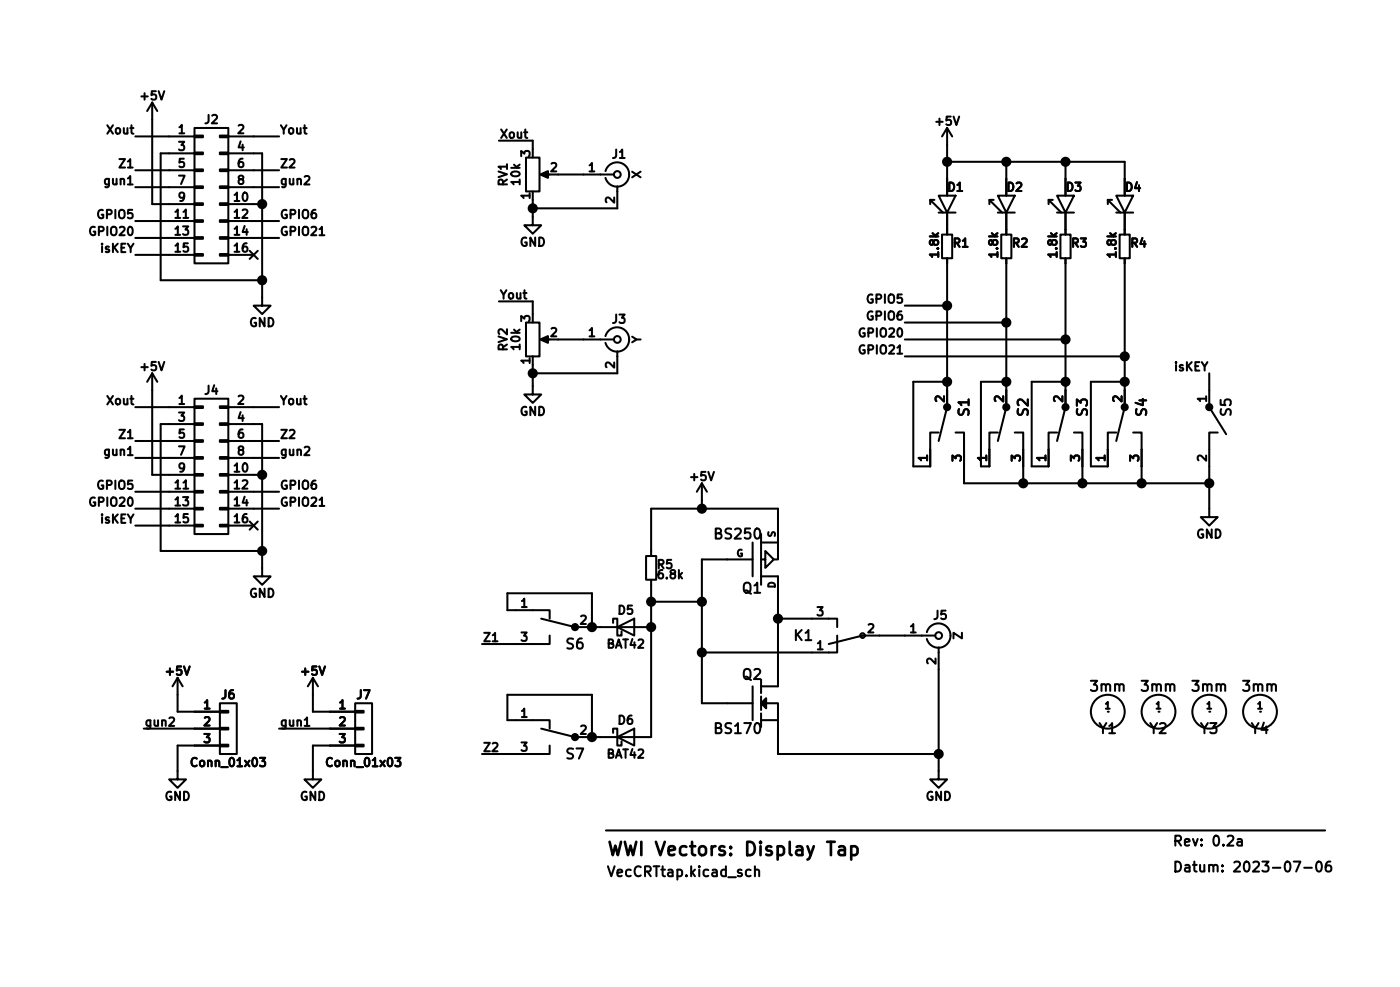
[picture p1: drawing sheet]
<svg xmlns="http://www.w3.org/2000/svg" width="210mm" height="148mm" viewBox="0 0 210 148" stroke-linecap="round" stroke-linejoin="round" font-family="sans-serif">
<g fill="none" stroke="#000" stroke-width=".3">
<path d="M19.6 19.2h.4M19.7 18.8v1.1l.3 .2M22.9 15.4v15.2h6.3M22.9 15.4l-.8 1.3M22.9 15.4l.7 1.3M23.8 13.7l.5 1.3 .4-1.3M29.2 19.2h5.1v20.3h-5.1zM78.7 19.9h.5M78.9 19.4v1.1l.3 .2M142.2 19.2v10.2M142.2 19.2l-.7 1.3M142.2 19.2l.8 1.3"/>
<path d="M143.2 17.5l.4 1.3 .5-1.3M19.2 27.7h.7M20.3 20.5h8.9M20.3 33.2h8.9M20.3 35.7h8.9M20.3 38.3h8.9M20.3 25.6h8.9M20.3 28.1h8.9M27.5 32.7h.8M29.2 38.1h1.3v.3h-1.3zM29.2 35.6h1.3v.2h-1.3zM29.2 33.1h1.3v.2h-1.3z"/>
<path d="M29.2 30.5h1.3v.3h-1.3zM29.2 28h1.3v.2h-1.3zM29.2 25.4h1.3v.3h-1.3zM29.2 22.9h1.3v.2h-1.3zM29.2 20.4h1.3v.2h-1.3zM29.2 23h-5.1v19.1h15.3M33 38.1h1.3v.3h-1.3zM33 35.6h1.3v.2h-1.3zM33 33.1h1.3v.2h-1.3zM33 30.5h1.3v.3h-1.3zM33 28h1.3v.2h-1.3zM33 25.4h1.3v.3h-1.3z"/>
<path d="M33 22.9h1.3v.2h-1.3zM33 20.4h1.3v.2h-1.3zM34.3 23h5.1v22.9h1.2l-1.2 1.3-1.3-1.3h1.3M34.3 20.5h7.6M34.3 30.6h5.1M34.3 33.2h7.6M34.3 35.7h7.6M34.3 38.3h3.8M34.3 25.6h7.6M34.3 28.1h7.6M37.5 37.7l1.2 1.2M38.7 37.7l-1.2 1.2"/>
<path d="M45.8 26.5l.4-.1 .2 .1 .1 .3-.8 .9h.8M48 35.3h.7M74.9 21.1h5.1v1.3M79 23.7h2v5h-2zM80 28.7v5.1h1.3l-1.3 1.3-1.3-1.3h1.3M81.5 26.2h1M83.8 26.2h8.4M90.9 25.7a1.81 1.81 0 0 1 2.8-1 1.81 1.81 0 0 1 0 3 1.81 1.81 0 0 1-2.8-1M92.7 28v3.3h-12.7M139.7 30.6v-.6l1.9 1.9M139.7 30h.6M141 29.4h2.5l-1.3 2.5z"/>
<path d="M141 31.9h2.5M141.5 35.2h1.5v3.6h-1.5zM142.2 24.3h26.7v5.1M142.2 31.9v3.3M142.2 38.8v22.3l-1.2 5.1M148.6 30.6v-.6l1.9 1.9M148.6 30h.6M149.9 29.4h2.5l-1.3 2.5zM149.9 31.9h2.5M150.4 35.2h1.5v3.6h-1.5zM151.1 24.3v5.1M151.1 31.9v3.3"/>
<path d="M151.1 38.8v22.3l-1.2 5.1M157.5 30.6v-.6l1.9 1.9M157.5 30h.6M158.7 29.4h2.6l-1.3 2.5zM158.7 31.9h2.6M159.3 35.2h1.5v3.6h-1.5zM160 24.3v5.1M160 31.9v3.3M160 38.8v22.3l-1.3 5.1M166.4 30.6v-.6l1.9 1.9M166.4 30h.6M167.6 29.4h2.6l-1.3 2.5z"/>
<path d="M167.6 31.9h2.6M168.1 35.2h1.6v3.6h-1.6zM168.9 31.9v3.3M168.9 38.8v22.3l-1.3 5.1M19.6 59.9h.4M19.7 59.4v1.1l.3 .2M22.9 56v15.3h6.3M22.9 56l-.8 1.3M22.9 56l.7 1.3M23.8 54.3l.5 1.3 .4-1.3M29.2 59.9h5.1v20.3h-5.1zM74.9 45.2h5.1v2"/>
<path d="M79 48.4h2v5.1h-2zM80 53.5v5.7h1.3l-1.3 1.3-1.3-1.3h1.3M81.5 51h1M83.8 51h8.4M90.9 50.5a1.81 1.81 0 0 1 2.8-1 1.81 1.81 0 0 1 0 2.9 1.81 1.81 0 0 1-2.8-.9M92.7 52.7v3.3h-12.7M134.8 53.1h.7M135.9 51h24.1M135.9 53.5h33M135.9 45.9h6.3M135.9 48.4h15.2M142.2 57.3h-5v12.7h2.5v-5.1h1.3"/>
<path d="M151.1 57.3h-3.8v12.7h1.3v-5.1h1.3M160 57.3h-5.1v12.7h2.6v-5.1h1.2M168.9 57.3h-5.1v12.7h2.6v-5.1h1.2M181.6 56v5.1l2.5 4.1M19.2 68.3h.7M20.3 61.1h8.9M20.3 73.8h8.9M20.3 76.4h8.9M20.3 78.9h8.9M20.3 66.2h8.9M20.3 68.7h8.9M27.5 73.4h.8"/>
<path d="M29.2 78.8h1.3v.2h-1.3zM29.2 76.2h1.3v.3h-1.3zM29.2 73.7h1.3v.2h-1.3zM29.2 71.2h1.3v.2h-1.3zM29.2 68.6h1.3v.3h-1.3zM29.2 66.1h1.3v.2h-1.3zM29.2 63.5h1.3v.3h-1.3zM29.2 61h1.3v.2h-1.3zM29.2 63.7h-5.1v19h15.3M33 78.8h1.3v.2h-1.3zM33 76.2h1.3v.3h-1.3zM33 73.7h1.3v.2h-1.3z"/>
<path d="M33 71.2h1.3v.2h-1.3zM33 68.6h1.3v.3h-1.3zM33 66.1h1.3v.2h-1.3zM33 63.5h1.3v.3h-1.3zM33 61h1.3v.2h-1.3zM34.3 63.7h5.1v22.8h1.2l-1.2 1.3-1.3-1.3h1.3M34.3 61.1h7.6M34.3 71.3h5.1M34.3 73.8h7.6M34.3 76.4h7.6M34.3 78.9h3.8M34.3 66.2h7.6"/>
<path d="M34.3 68.7h7.6M37.5 78.3l1.2 1.2M38.7 78.3l-1.2 1.2M45.8 67.2l.4-.1 .2 .1 .1 .2-.8 .9h.8M48 76h.7M105.4 72.6l-.8 1.2M105.4 72.6v3.8M105.4 72.6l.8 1.2M106.4 70.8l.4 1.3 .4-1.3M113.4 79.5a.36 .36 0 0 1 .4-.2 .36 .36 0 0 1 .3 .3 .79 .79 0 0 1-.4 1.3 .93 .93 0 0 1-.3-1.4zM143.5 64.9h1.3v7.7h36.8M152.4 64.9h1.3v7.7"/>
<path d="M161.3 64.9h1.3v7.7M170.2 64.9h1.2v7.7M182.9 64.9h-1.3v12.7h1.3l-1.3 1.3-1.3-1.3h1.3M81.3 92.9l5.1 1.2h11.4M82.5 95.4v1.3h-10.1M82.5 92.9v-1.3h-6.3v-2.5h12.7v5M92.1 93.5v-.6h.6v2.5h.6v-.6M92.7 94.1l2.5-1.2v2.5zM97 83.5h1.6v3.5h-1.6zM97.8 87v23.7h-11.4l-5.1-1.3M97.8 90.3h7.6M113 81.4v5.1"/>
<path d="M113 84h-7.6v21.6h7.6M114.3 84h.6v1.3l1.3-1.3-1.3-1.3v1.3M114.3 80.2v7.6M114.3 81.4h2.5M114.3 86.5h2.5v16.5h-2.5M116.8 81.4v2.6h-.6M116.8 92.9h8.9v1.2M116.8 81.4v-5h-19v7.1M125.7 95.4v2.6h-20.3M139.2 94.9a1.81 1.81 0 0 1 2.8-1 1.81 1.81 0 0 1 0 3 1.81 1.81 0 0 1-2.8-1M140.5 95.4h-11l-5 1.3M141 97.2v19.8h1.2l-1.2 1.3-1.3-1.3h1.3"/>
<path d="M21.6 109.4h11.4M25.4 107.8l.5-.1 .2 .1 .1 .3-.8 .9h.8M26.7 101.8v5h6.3M26.7 101.8l-.8 1.2M26.7 101.8l.7 1.2M27.6 100l.5 1.3 .4-1.3M33 111.8h1.3v.2h-1.3zM33 109.3h1.3v.2h-1.3zM33 106.7h1.3v.3h-1.3zM33 105.6h2.6v7.6h-2.6zM33 111.9h-6.3v5.1h1.2l-1.2 1.3-1.3-1.3h1.3M39 113.8h.8l-.4 .4 .4 .2v.5l-.2 .1h-.4l-.2-.1"/>
<path d="M41.9 109.4h11.4M45.8 109h.7M47 101.8v5h6.3M47 101.8l-.8 1.2M47 101.8l.8 1.2M48 100l.4 1.3 .4-1.3M53.3 111.8h1.3v.2h-1.3zM53.3 109.3h1.3v.2h-1.3zM53.3 106.7h1.3v.3h-1.3zM53.3 105.6h2.6v7.6h-2.6zM53.3 111.9h-6.3v5.1h1.3l-1.3 1.3-1.3-1.3h1.3M59.4 113.8h.7l-.4 .4 .4 .2v.5l-.2 .1h-.4l-.1-.1"/>
<path d="M82.5 111.9v1.3h-10.1M82.5 109.4v-1.3h-6.3v-3.8h12.7v6.4M92.1 110v-.6h.6v2.5h.6v-.6M92.7 110.7l2.5-1.3v2.5zM113 103v5.1M113.4 108.7a.36 .36 0 0 1 .4-.2 .36 .36 0 0 1 .3 .3 .79 .79 0 0 1-.4 1.3 .93 .93 0 0 1-.3-1.4zM114.3 108.1h2.5M114.3 102v2M114.3 104.6v2M114.3 107.1v2M115.1 105.6h1.7v2.5M116.8 108.1v5.1h24.2"/>
<path d="M91 124.7h108M112.7 130.6l-.4-.1-.3 .3v.5l.2 .2h.5M113.4 130.7a.37 .37 0 0 1 .6 .1v.7M113.4 130v1.5M183.6 130.7v.1M183.6 129.9v.2M195.9 130.3h1.1M197.9 129.4l.3-.1a.94 .94 0 0 1 0 1.5h-.2a1 1 0 0 1-.1-1.4zM199.8 129.3a.59 .59 0 0 0-.7 .7v.6l.1 .2h.5l.2-.1v-.5l-.1-.2-.4-.1-.3 .3"/>
<circle cx="92.7" cy="26.2" r=".51"/>
<circle cx="92.7" cy="51" r=".51"/>
<circle cx="129.5" cy="95.4" r=".36"/>
<circle cx="141" cy="95.4" r=".51"/>
<circle cx="166.4" cy="106.8" r="2.54"/>
<circle cx="174" cy="106.8" r="2.54"/>
<circle cx="181.6" cy="106.8" r="2.54"/>
<circle cx="189.2" cy="106.8" r="2.54"/>
</g>
<g fill="#000" stroke="#000" stroke-width=".3">
<path d="M81.2 26.2l1.1-.5v1zM81.2 51l1.1-.5v1zM114.3 105.6l.8-.8v1.5z"/>
<circle cx="39.4" cy="30.6" r=".61"/>
<circle cx="80" cy="31.3" r=".61"/>
<circle cx="142.2" cy="24.3" r=".61"/>
<circle cx="151.1" cy="24.3" r=".61"/>
<circle cx="160" cy="24.3" r=".61"/>
<circle cx="39.4" cy="42.1" r=".61"/>
<circle cx="80" cy="56" r=".61"/>
<circle cx="142.2" cy="57.3" r=".61"/>
<circle cx="142.2" cy="45.9" r=".61"/>
<circle cx="151.1" cy="57.3" r=".61"/>
<circle cx="151.1" cy="48.4" r=".61"/>
<circle cx="160" cy="51" r=".61"/>
<circle cx="160" cy="57.3" r=".61"/>
<circle cx="168.9" cy="57.3" r=".61"/>
<circle cx="168.9" cy="53.5" r=".61"/>
<circle cx="39.4" cy="71.3" r=".61"/>
<circle cx="105.4" cy="76.4" r=".61"/>
<circle cx="142.2" cy="61.1" r=".46"/>
<circle cx="151.1" cy="61.1" r=".46"/>
<circle cx="153.7" cy="72.6" r=".61"/>
<circle cx="160" cy="61.1" r=".46"/>
<circle cx="162.6" cy="72.6" r=".61"/>
<circle cx="168.9" cy="61.1" r=".46"/>
<circle cx="171.4" cy="72.6" r=".61"/>
<circle cx="181.6" cy="72.6" r=".61"/>
<circle cx="181.6" cy="61.1" r=".46"/>
<circle cx="39.4" cy="82.7" r=".61"/>
<circle cx="86.4" cy="94.1" r=".46"/>
<circle cx="88.9" cy="94.1" r=".61"/>
<circle cx="97.8" cy="94.1" r=".61"/>
<circle cx="97.8" cy="90.3" r=".61"/>
<circle cx="105.4" cy="90.3" r=".61"/>
<circle cx="105.4" cy="98" r=".61"/>
<circle cx="116.8" cy="92.9" r=".61"/>
<circle cx="86.4" cy="110.7" r=".46"/>
<circle cx="88.9" cy="110.7" r=".61"/>
<circle cx="141" cy="113.2" r=".61"/>
</g>
<g fill="#000">
<circle cx="166.4" cy="106.8" r=".15"/>
<circle cx="174" cy="106.8" r=".15"/>
<circle cx="181.6" cy="106.8" r=".15"/>
<circle cx="189.2" cy="106.8" r=".15"/>
</g>
<g font-size="2.8">
<text x="91" y="129.1">WWI Vectors:</text>
<text x="112.3" y="129.1">Display</text>
<text x="125" y="129.1">Tap</text>
</g>
<g font-size="2.1">
<text x="146" y="62.7" transform="rotate(-90 146 62.7)">S1</text>
<text x="154.9" y="62.7" transform="rotate(-90 154.9 62.7)">S2</text>
<text x="163.8" y="62.7" transform="rotate(-90 163.8 62.7)">S3</text>
<text x="172.7" y="62.7" transform="rotate(-90 172.7 62.7)">S4</text>
<text x="185.4" y="62.7" transform="rotate(-90 185.4 62.7)">S5</text>
<text x="107" y="81.4">BS250</text>
<text x="111.3" y="89.5">Q1</text>
<text x="84.8" y="97.9">S6</text>
<text x="119" y="96.6">K1</text>
<text x="111.3" y="102.5">Q2</text>
<text x="163.5" y="104.3">3mm</text>
<text x="171.1" y="104.3">3mm</text>
<text x="178.7" y="104.3">3mm</text>
<text x="186.3" y="104.3">3mm</text>
<text x="107" y="110.6">BS170</text>
<text x="164.8" y="110.6">Y1</text>
<text x="172.5" y="110.6">Y2</text>
<text x="180.1" y="110.6">Y3</text>
<text x="187.7" y="110.6">Y4</text>
<text x="84.8" y="114.4">S7</text>
<text x="176" y="131.4">Datum:</text>
<text x="176" y="127.5">Rev:</text>
<text x="182.1" y="127.5">0.2a</text>
<text x="185.2" y="131.4">2023-07-06</text>
<text x="91" y="132.1">VecCRTtap.kicad_sch</text>
</g>
<g font-size="1.8">
<text x="20.8" y="15.4">+5V</text>
<text x="15.8" y="20.1">Xout</text>
<text x="26.5" y="20.1">1</text>
<text x="26.5" y="22.6">3</text>
<text x="30.5" y="19">J2</text>
<text x="35.4" y="20.1">2</text>
<text x="35.4" y="22.6">4</text>
<text x="41.9" y="20.1">Yout</text>
<text x="74.9" y="20.8">Xout</text>
<text x="79.6" y="23.8" transform="rotate(-90 79.6 23.8)">3</text>
<text x="140.2" y="19.2">+5V</text>
<text x="15.4" y="27.8">gun1</text>
<text x="17.6" y="25.2">Z1</text>
<text x="26.5" y="25.2">5</text>
<text x="26.5" y="27.7">7</text>
<text x="35.4" y="25.2">6</text>
<text x="35.4" y="27.7">8</text>
<text x="41.9" y="25.2">Z2</text>
<text x="41.9" y="27.8">gun2</text>
<text x="76.6" y="28.1" transform="rotate(-90 76.6 28.1)">RV1</text>
<text x="78.5" y="28.1" transform="rotate(-90 78.5 28.1)">10k</text>
<text x="82.4" y="25.8">2</text>
<text x="88.1" y="25.8">1</text>
<text x="91.7" y="24.2">J1</text>
<text x="96.7" y="27" transform="rotate(-90 96.7 27)">X</text>
<text x="142.1" y="29.1">D1</text>
<text x="151" y="29.1">D2</text>
<text x="159.9" y="29.1">D3</text>
<text x="168.8" y="29.1">D4</text>
<text x="13.1" y="35.4">GPIO20</text>
<text x="14.3" y="32.8">GPIO5</text>
<text x="25.9" y="32.8">11</text>
<text x="25.9" y="35.3">13</text>
<text x="26.5" y="30.2">9</text>
<text x="34.8" y="30.2">10</text>
<text x="34.8" y="32.8">12</text>
<text x="34.8" y="35.3">14</text>
<text x="41.9" y="32.8">GPIO6</text>
<text x="41.9" y="35.4">GPIO21</text>
<text x="79.6" y="30.1" transform="rotate(-90 79.6 30.1)">1</text>
<text x="92.3" y="30.8" transform="rotate(-90 92.3 30.8)">2</text>
<text x="14.9" y="37.9">isKEY</text>
<text x="25.9" y="37.9">15</text>
<text x="34.8" y="37.9">16</text>
<text x="77.9" y="37.4">GND</text>
<text x="141.4" y="39" transform="rotate(-90 141.4 39)">1.8k</text>
<text x="142.9" y="37.5">R1</text>
<text x="150.2" y="39" transform="rotate(-90 150.2 39)">1.8k</text>
<text x="151.8" y="37.5">R2</text>
<text x="159.1" y="39" transform="rotate(-90 159.1 39)">1.8k</text>
<text x="160.7" y="37.5">R3</text>
<text x="168" y="39" transform="rotate(-90 168 39)">1.8k</text>
<text x="169.6" y="37.5">R4</text>
<text x="74.9" y="44.9">Yout</text>
<text x="129.9" y="45.5">GPIO5</text>
<text x="37.3" y="49.4">GND</text>
<text x="76.6" y="52.9" transform="rotate(-90 76.6 52.9)">RV2</text>
<text x="78.5" y="52.8" transform="rotate(-90 78.5 52.8)">10k</text>
<text x="79.6" y="48.5" transform="rotate(-90 79.6 48.5)">3</text>
<text x="82.4" y="50.6">2</text>
<text x="88.1" y="50.6">1</text>
<text x="91.7" y="48.9">J3</text>
<text x="96.7" y="51.7" transform="rotate(-90 96.7 51.7)">Y</text>
<text x="128.7" y="53.2">GPIO21</text>
<text x="128.7" y="50.6">GPIO20</text>
<text x="129.9" y="48.1">GPIO6</text>
<text x="20.8" y="56">+5V</text>
<text x="30.5" y="59.6">J4</text>
<text x="79.6" y="54.9" transform="rotate(-90 79.6 54.9)">1</text>
<text x="92.3" y="55.5" transform="rotate(-90 92.3 55.5)">2</text>
<text x="176.2" y="55.7">isKEY</text>
<text x="15.8" y="60.8">Xout</text>
<text x="17.6" y="65.9">Z1</text>
<text x="26.5" y="60.7">1</text>
<text x="26.5" y="63.3">3</text>
<text x="26.5" y="65.8">5</text>
<text x="35.4" y="60.7">2</text>
<text x="35.4" y="63.3">4</text>
<text x="35.4" y="65.8">6</text>
<text x="41.9" y="60.8">Yout</text>
<text x="41.9" y="65.9">Z2</text>
<text x="77.9" y="62.8">GND</text>
<text x="141.8" y="60.6" transform="rotate(-90 141.8 60.6)">2</text>
<text x="150.7" y="60.6" transform="rotate(-90 150.7 60.6)">2</text>
<text x="159.6" y="60.6" transform="rotate(-90 159.6 60.6)">2</text>
<text x="168.5" y="60.6" transform="rotate(-90 168.5 60.6)">2</text>
<text x="181.2" y="60.6" transform="rotate(-90 181.2 60.6)">1</text>
<text x="15.4" y="68.4">gun1</text>
<text x="26.5" y="68.3">7</text>
<text x="26.5" y="70.9">9</text>
<text x="34.8" y="70.9">10</text>
<text x="35.4" y="68.3">8</text>
<text x="41.9" y="68.4">gun2</text>
<text x="139.3" y="69.5" transform="rotate(-90 139.3 69.5)">1</text>
<text x="144.4" y="69.5" transform="rotate(-90 144.4 69.5)">3</text>
<text x="148.2" y="69.5" transform="rotate(-90 148.2 69.5)">1</text>
<text x="153.3" y="69.5" transform="rotate(-90 153.3 69.5)">3</text>
<text x="157.1" y="69.5" transform="rotate(-90 157.1 69.5)">1</text>
<text x="162.2" y="69.5" transform="rotate(-90 162.2 69.5)">3</text>
<text x="166" y="69.5" transform="rotate(-90 166 69.5)">1</text>
<text x="171" y="69.5" transform="rotate(-90 171 69.5)">3</text>
<text x="181.2" y="69.5" transform="rotate(-90 181.2 69.5)">2</text>
<text x="13.1" y="76">GPIO20</text>
<text x="14.3" y="73.5">GPIO5</text>
<text x="25.9" y="73.4">11</text>
<text x="25.9" y="76">13</text>
<text x="34.8" y="73.4">12</text>
<text x="34.8" y="76">14</text>
<text x="41.9" y="76">GPIO21</text>
<text x="41.9" y="73.5">GPIO6</text>
<text x="103.3" y="72.6">+5V</text>
<text x="14.9" y="78.6">isKEY</text>
<text x="25.9" y="78.5">15</text>
<text x="34.8" y="78.5">16</text>
<text x="179.5" y="81.2">GND</text>
<text x="98.5" y="85.8">R5</text>
<text x="98.5" y="87.3">6.8k</text>
<text x="37.3" y="90.1">GND</text>
<text x="78" y="91.2">1</text>
<text x="86.9" y="93.7">2</text>
<text x="92.6" y="92.6">D5</text>
<text x="122.4" y="92.5">3</text>
<text x="130.1" y="95">2</text>
<text x="136.4" y="95">1</text>
<text x="140" y="93.4">J5</text>
<text x="24.6" y="101.8">+5V</text>
<text x="44.9" y="101.8">+5V</text>
<text x="72.4" y="96.3">Z1</text>
<text x="78" y="96.3">3</text>
<text x="91" y="97.7">BAT42</text>
<text x="122.4" y="97.5">1</text>
<text x="140.6" y="100" transform="rotate(-90 140.6 100)">2</text>
<text x="144.9" y="96.2" transform="rotate(-90 144.9 96.2)">Z</text>
<text x="30.4" y="106.4">1</text>
<text x="33" y="105.3">J6</text>
<text x="50.7" y="106.4">1</text>
<text x="53.4" y="105.3">J7</text>
<text x="78" y="107.7">1</text>
<text x="21.6" y="109">gun2</text>
<text x="30.4" y="109">2</text>
<text x="30.4" y="111.5">3</text>
<text x="41.9" y="109">gun1</text>
<text x="50.7" y="109">2</text>
<text x="50.7" y="111.5">3</text>
<text x="72.4" y="112.8">Z2</text>
<text x="78" y="112.8">3</text>
<text x="86.9" y="110.2">2</text>
<text x="92.6" y="109.1">D6</text>
<text x="28.4" y="115.5">Conn_01x03</text>
<text x="48.7" y="115.5">Conn_01x03</text>
<text x="91" y="114.2">BAT42</text>
<text x="24.6" y="120.6">GND</text>
<text x="44.9" y="120.6">GND</text>
<text x="138.9" y="120.6">GND</text>
</g>
<g font-size="1.4">
<text x="110.5" y="83.6">G</text>
<text x="116.4" y="80.8" transform="rotate(-90 116.4 80.8)">S</text>
<text x="116.4" y="88.5" transform="rotate(-90 116.4 88.5)">D</text>
<text x="165.7" y="106.4">1</text>
<text x="173.4" y="106.4">1</text>
<text x="181" y="106.4">1</text>
<text x="188.6" y="106.4">1</text>
</g>
</svg>
